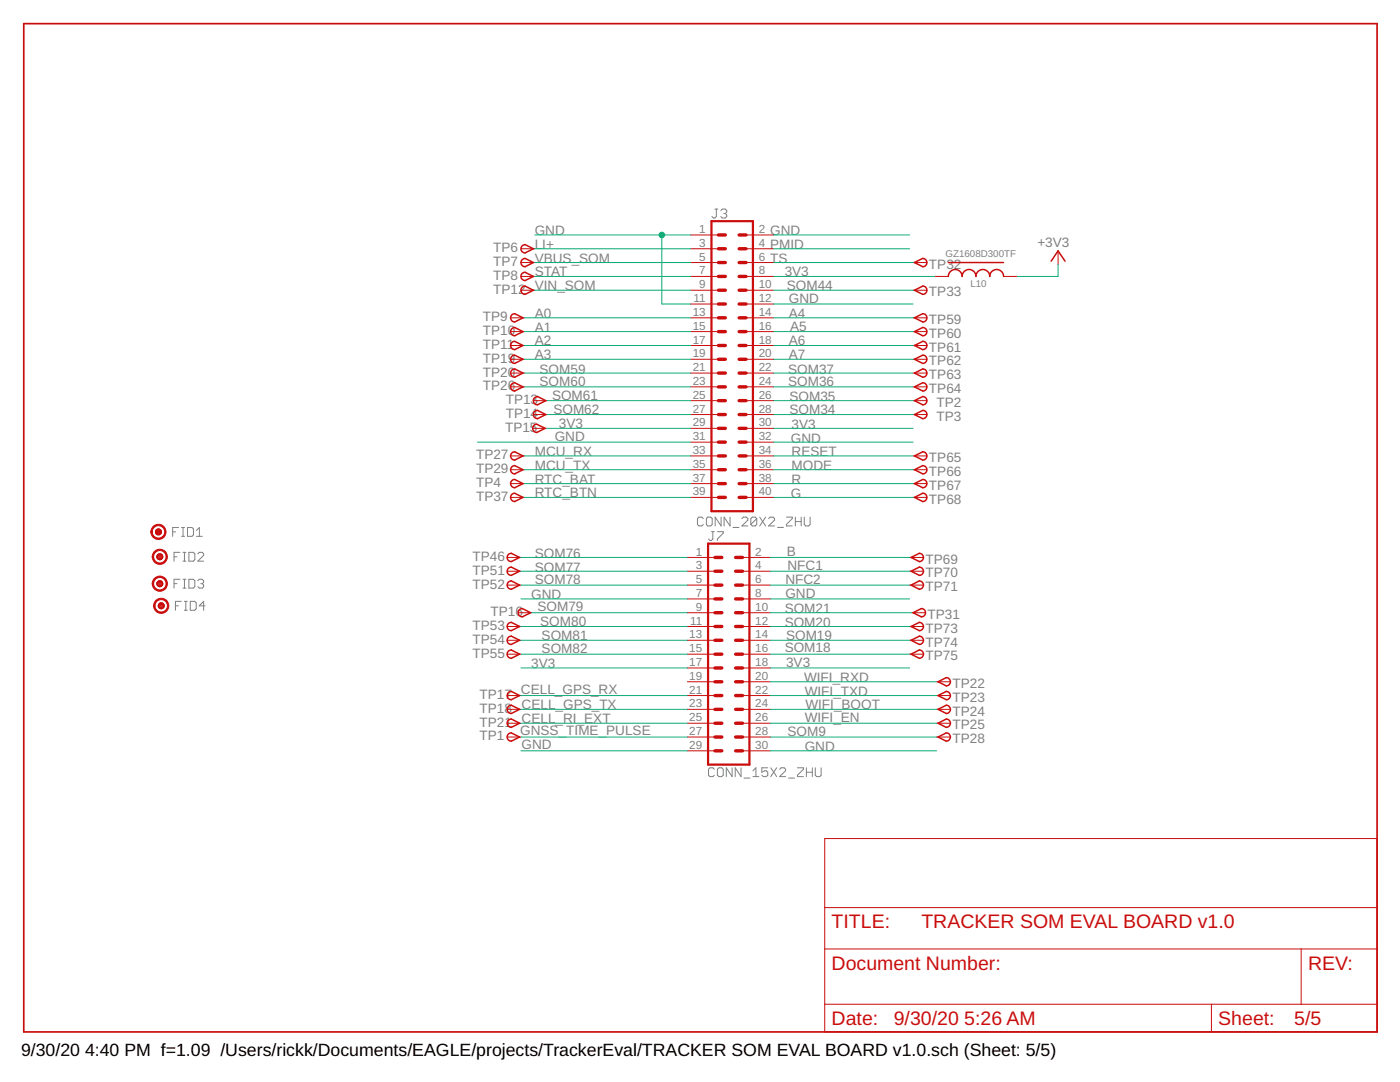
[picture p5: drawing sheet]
<svg xmlns="http://www.w3.org/2000/svg" width="279mm" height="216mm" viewBox="0 0 279 216" stroke-linecap="round" stroke-linejoin="round" font-family="sans-serif">
<g fill="none" stroke="#808080" stroke-width=".2">
<path d="M142.7 41.7h.6M143 41.7v1.5l-.3 .3h-.3l-.3-.3M143.8 42l.3-.3h.6l.3 .3v.3l-.3 .3M144.4 42.6h.3M144.7 42.6l.3 .3v.3l-.3 .3h-.6l-.3-.3M34.5 106.1h.6M34.7 111.1h.6M34.7 116.5h.6M35.6 105.3h-1.1v1.7M35.9 110.2h-1.2v1.8M35.9 115.6h-1.2v1.7M36.2 120h-1.2v1.8"/>
<path d="M36.2 105.3h.6M36.2 107h.6M36.5 110.2h.6M36.5 112h.6M36.5 115.6h.6M36.5 117.3h.6M36.5 105.3v1.7M36.8 120h.6M36.8 110.2v1.8M36.8 115.6v1.7M37.1 120v1.8M37.4 105.3h.9l.3 .2v1.2l-.3 .3h-.9z"/>
<path d="M37.7 110.2h.9l.3 .3v1.2l-.3 .3h-.9zM37.7 115.6h.9l.3 .3v1.2l-.3 .2h-.9zM38 120h.9l.3 .3v1.2l-.3 .3h-.9zM39.2 107h1.2M39.2 105.8l.6-.5v1.7M39.5 110.5l.3-.3h.6l.2 .3v.3l-1.1 1.2h1.1M39.5 115.9l.3-.3h.6l.2 .3v.3l-.2 .3M40.1 116.5h.3M40.4 116.5l.2 .3v.3l-.2 .2h-.6l-.3-.2M140.4 103.5l-.3-.3h-.6l-.3 .3v1.1l.3 .3h.6l.3-.3M141.2 103.2h.6l.3 .3v1.1l-.3 .3h-.6l-.2-.3v-1.1zM142 106.1h.6"/>
<path d="M142.3 106.1v1.4l-.3 .3h-.3l-.3-.3M143.2 106.1h1.1v.3l-1.1 1.1v.3M143.9 103.2v1.7l-1.2-1.7v1.7M145.7 103.2v1.7l-1.2-1.7v1.7M146.3 105.2h1.2M148.1 103.5l.3-.3h.5l.3 .3v.3l-1.1 1.1h1.1M151 103.5l-.3-.3h-.6l-.3 .3v1.1M151 103.5v1.1l-.3 .3h-.6l-.3-.3M151 103.5l-1.2 1.1M151.6 103.2l1.2 1.7M152.8 103.2l-1.2 1.7M153.4 103.5l.3-.3h.6l.3 .3v.3l-1.2 1.1h1.2"/>
<path d="M155.2 105.2h1.2M157 103.2h1.1v.3l-1.1 1.1v.3h1.1M158.7 103.2v1.7M158.7 104.1h1.2M159.9 103.2v1.7M160.5 103.2v1.4l.3 .3h.6l.3-.3v-1.4M35 120.9h.6M36.8 121.8h.6M40.9 120.9h-1.1l.8-.9v1.8M142.6 153.5l-.3-.3h-.6l-.3 .3v1.2l.3 .3h.6l.3-.3M143.5 153.2h.5l.3 .3v1.2l-.3 .3h-.5l-.3-.3v-1.2zM146.1 153.2v1.8l-1.2-1.8v1.8"/>
<path d="M147.9 153.2v1.8l-1.2-1.8v1.8M148.5 155.3h1.2M150.3 155h1.1M150.3 153.8l.6-.6v1.8M153.2 153.2h-1.2v.9l.6-.3h.3l.3 .3v.6l-.3 .3h-.6l-.3-.3M153.8 153.2l1.2 1.8M155 153.2l-1.2 1.8M155.6 153.5l.3-.3h.6l.3 .3v.3l-1.2 1.2h1.2M157.4 155.3h1.2M159.2 153.2h1.1v.3l-1.1 1.2v.3h1.1M160.9 153.2v1.8M160.9 154.1h1.2"/>
<path d="M162.1 153.2v1.8M162.7 153.2v1.5l.3 .3h.6l.3-.3v-1.5"/>
</g>
<path d="M4.7 4.7h270.1v201.2h-270.1z" fill="none" stroke="#c90d0c" stroke-width=".34"/>
<g fill="none" stroke="#c90d0c" stroke-width=".2">
<path d="M104 55.2h2.7M104 49.6h2.7M104 52.4h2.7M104 57.9h2.7M137.9 55.2h5.5M137.9 49.6h5.5M137.9 52.4h5.5M137.9 57.9h5.5M137.9 46.9h5.5M148.9 55.2h5.5M148.9 49.6h5.5M148.9 52.4h5.5"/>
<path d="M148.9 57.9h5.5M148.9 46.9h5.5M182.2 52.4h2.8M182.2 57.9h2.8M186.5 55.2h2.8M200.3 55.2h2.7M211.2 50.1v2.7M101.9 63.4h2.7M101.9 66.2h2.7M101.9 68.9h2.7M101.9 71.7h2.7M101.9 74.4h2.7"/>
<path d="M101.9 77.2h2.7M106.4 79.9h2.8M137.9 63.4h5.5M137.9 66.2h5.5M137.9 68.9h5.5M137.9 71.7h5.5M137.9 74.4h5.5M137.9 77.2h5.5M137.9 79.9h5.5M137.9 60.7h5.5M148.9 63.4h5.5M148.9 66.2h5.5"/>
<path d="M148.9 68.9h5.5M148.9 71.7h5.5M148.9 74.4h5.5M148.9 77.2h5.5M148.9 79.9h5.5M148.9 60.7h5.5M182.2 63.4h2.8M182.2 66.2h2.8M182.2 68.9h2.8M182.2 71.7h2.8M182.2 74.4h2.8M182.2 77.2h2.8"/>
<path d="M182.2 79.9h2.8M101.9 91h2.7M101.9 93.7h2.7M101.9 99.3h2.7M101.9 96.5h2.7M106.3 85.5h2.8M106.4 82.7h2.8M137.9 91h5.5M137.9 93.7h5.5M137.9 99.3h5.5M137.9 96.5h5.5M137.9 82.7h5.5"/>
<path d="M137.9 85.5h5.5M137.9 88.2h5.5M148.9 91h5.5M148.9 93.7h5.5M148.9 99.3h5.5M148.9 96.5h5.5M148.9 82.7h5.5M148.9 85.5h5.5M148.9 88.2h5.5M182.2 91h2.8M182.2 93.7h2.8M182.2 99.3h2.8"/>
<path d="M182.2 96.5h2.8M182.2 82.7h2.8M101.2 111.2h2.8M101.2 114h2.8M101.2 116.8h2.8M137.2 111.2h5.5M137.2 114h5.5M137.2 116.8h5.5M137.2 119.5h5.5M148.2 111.2h5.5M148.2 114h5.5M148.2 116.8h5.5"/>
<path d="M148.2 119.5h5.5M181.5 111.2h2.8M181.5 114h2.8M181.5 116.8h2.8M101.2 125h2.8M101.2 127.8h2.8M101.2 130.5h2.8M101.2 138.8h2.8M103.4 122.3h2.8M137.2 125h5.5M137.2 127.8h5.5M137.2 130.5h5.5"/>
<path d="M137.2 122.3h5.5M137.2 138.8h5.5M137.2 136h5.5M137.2 133.3h5.5M148.2 125h5.5M148.2 127.8h5.5M148.2 130.5h5.5M148.2 122.3h5.5M148.2 138.8h5.5M148.2 136h5.5M148.2 133.3h5.5M181.5 125h2.8"/>
<path d="M181.5 127.8h2.8M181.5 130.5h2.8M181.9 122.3h2.8M186.9 138.8h2.8M186.9 136h2.8M101.2 141.5h2.8M101.2 144.3h2.8M101.2 147.1h2.8M137.2 141.5h5.5M137.2 144.3h5.5M137.2 147.1h5.5M137.2 149.8h5.5"/>
<path d="M148.2 141.5h5.5M148.2 144.3h5.5M148.2 147.1h5.5M148.2 149.8h5.5M186.9 141.5h2.8M186.9 144.3h2.8M186.9 147.1h2.8M164.6 167.3h110.2v38.6h-110.2zM164.6 189.4h110.2M164.6 181.1h110.2M259.7 189.4v11M164.6 200.4h110.2"/>
<path d="M241.8 200.4v5.5"/>
</g>
<g fill="none" stroke="#c90d0c" stroke-width=".3">
<path d="M104.2 49.1l.6-.3 1.6 .8-1.6 .9a.82 .82 0 0 1-.8-.5 .82 .82 0 0 1 .2-.9zM104.2 51.9l.6-.3 1.6 .8-1.6 .8a.81 .81 0 0 1-.8-.5 .81 .81 0 0 1 .2-.8zM104.2 57.4l.6-.3 1.6 .8-1.6 .8a.83 .83 0 0 1-.8-.4 .83 .83 0 0 1 .2-.9zM104.2 54.6l.6-.3 1.6 .9-1.6 .8a.83 .83 0 0 1-.8-.5 .83 .83 0 0 1 .2-.9zM182.5 52.4l1.6-.8a.83 .83 0 0 1 .9 .8 .83 .83 0 0 1-.9 .8zM182.5 57.9l1.6-.8a.83 .83 0 0 1 .9 .8 .83 .83 0 0 1-.9 .8zM189.3 55.2a1.39 1.39 0 0 1 1.3-1.4 1.39 1.39 0 0 1 1.4 1.4 1.38 1.38 0 0 1 1.4-1.4 1.38 1.38 0 0 1 1.4 1.4 1.38 1.38 0 0 1 1.4-1.4 1.38 1.38 0 0 1 1.3 1.4 1.38 1.38 0 0 1 1.4-1.4 1.38 1.38 0 0 1 1.4 1.4M189.3 52.4h11M209.8 52.1l1.4-2 1.4 2M102.1 62.9l.6-.3 1.7 .8-1.7 .8a.82 .82 0 0 1-.7-.4 .82 .82 0 0 1 .1-.9zM102.1 65.6l.6-.3 1.7 .9-1.7 .8a.81 .81 0 0 1-.7-.5 .81 .81 0 0 1 .1-.9zM102.1 68.4l.6-.3 1.7 .8-1.7 .9a.83 .83 0 0 1-.7-.5 .83 .83 0 0 1 .1-.9z"/>
<path d="M102.1 71.1l.6-.2 1.7 .8-1.7 .8a.83 .83 0 0 1-.7-.5 .83 .83 0 0 1 .1-.9zM102.1 73.9l.6-.3 1.7 .8-1.7 .9a.83 .83 0 0 1-.7-.5 .83 .83 0 0 1 .1-.9zM102.1 76.7l.6-.3 1.7 .8-1.7 .8a.82 .82 0 0 1-.7-.5 .82 .82 0 0 1 .1-.8zM106.6 79.4l.7-.3 1.6 .8-1.6 .9a.81 .81 0 0 1-.8-.5 .81 .81 0 0 1 .1-.9zM182.5 63.4l1.6-.8a.83 .83 0 0 1 .9 .8 .83 .83 0 0 1-.9 .8zM182.5 66.2l1.6-.9a.83 .83 0 0 1 .9 .9 .83 .83 0 0 1-.9 .8zM182.5 68.9l1.6-.8a.83 .83 0 0 1 .9 .8 .83 .83 0 0 1-.9 .9zM182.5 71.7l1.6-.8a.83 .83 0 0 1 .9 .8 .83 .83 0 0 1-.9 .8zM182.5 74.4l1.6-.8a.83 .83 0 0 1 .9 .8 .83 .83 0 0 1-.9 .9zM182.5 77.2l1.6-.8a.83 .83 0 0 1 .9 .8 .83 .83 0 0 1-.9 .8zM182.5 79.9l1.6-.8a.83 .83 0 0 1 .9 .8 .83 .83 0 0 1-.9 .9zM102.1 90.4l.6-.3 1.7 .9-1.7 .8a.82 .82 0 0 1-.7-.5 .82 .82 0 0 1 .1-.9z"/>
<path d="M102.1 93.2l.6-.3 1.7 .8-1.7 .9a.81 .81 0 0 1-.7-.5 .81 .81 0 0 1 .1-.9zM102.1 98.7l.6-.3 1.7 .9-1.7 .8a.83 .83 0 0 1-.7-.5 .83 .83 0 0 1 .1-.9zM102.1 95.9l.6-.2 1.7 .8-1.7 .8a.83 .83 0 0 1-.7-.5 .83 .83 0 0 1 .1-.9zM106.5 84.9l.6-.3 1.7 .9-1.7 .8a.83 .83 0 0 1-.7-.5 .83 .83 0 0 1 .1-.9zM106.6 82.2l.7-.3 1.6 .8-1.6 .8a.83 .83 0 0 1-.8-.4 .83 .83 0 0 1 .1-.9zM182.5 91l1.6-.9a.83 .83 0 0 1 .9 .9 .83 .83 0 0 1-.9 .8zM182.5 93.7l1.6-.8a.83 .83 0 0 1 .9 .8 .83 .83 0 0 1-.9 .9zM182.5 96.5l1.6-.8a.83 .83 0 0 1 .9 .8 .83 .83 0 0 1-.9 .8zM182.5 99.3l1.6-.9a.83 .83 0 0 1 .9 .9 .83 .83 0 0 1-.9 .8zM182.5 82.7l1.6-.8a.83 .83 0 0 1 .9 .8 .83 .83 0 0 1-.9 .8zM31.1 106h1.1M31.1 106a.54 .54 0 0 0 .4 .7 .54 .54 0 0 0 .7-.4"/>
<path d="M31.1 106.3h1.1M31.2 105.8l-.1 .2M31.2 105.8a.53 .53 0 0 1 .8 0M31.2 105.8h.8M31.2 106.5h.8M31.3 111.1h1.1M31.3 116.5l.1 .2 .4 .3M31.3 116.5h1.1M31.4 110.9h1M31.4 116.2l-.1 .3M31.4 116.3h1M31.4 111.4h1"/>
<path d="M31.4 116.8h1M31.6 110.7a.56 .56 0 0 0-.1 .8 .56 .56 0 0 0 .8 0 .56 .56 0 0 0-.1-.8M31.6 110.7l.2-.1 .4 .1M31.6 110.7h.6M31.6 116l-.2 .2M31.6 116l.3-.1 .3 .1M31.6 116h.6M31.8 117h.2M31.8 111.6h.2M32 105.8l.2 .2M32.2 106v.3M32.2 116l.2 .5"/>
<path d="M32.4 116.5l-.1 .3-.3 .2M101.4 110.7l.6-.3 1.7 .8-1.7 .9a.82 .82 0 0 1-.7-.5 .82 .82 0 0 1 .1-.9zM101.4 113.5l.6-.3 1.7 .8-1.7 .8a.81 .81 0 0 1-.7-.5 .81 .81 0 0 1 .1-.8zM101.4 116.2l.6-.3 1.7 .9-1.7 .8a.83 .83 0 0 1-.7-.5 .83 .83 0 0 1 .1-.9zM181.8 111.2l1.7-.8a.83 .83 0 0 1 .8 .8 .83 .83 0 0 1-.8 .9zM181.8 114l1.7-.8a.83 .83 0 0 1 .8 .8 .83 .83 0 0 1-.8 .8zM181.8 116.8l1.7-.9a.84 .84 0 0 1 .8 .8 .84 .84 0 0 1-.8 .9zM31.6 120.9l.1 .2M31.6 120.9a.55 .55 0 0 1 .6-.6 .55 .55 0 0 1 .5 .6M31.6 120.9h1.1M31.7 120.7h1M31.7 121.1a.53 .53 0 0 0 .5 .3 .53 .53 0 0 0 .5-.3"/>
<path d="M31.7 121.2h1M31.9 120.4h.6M32 121.4h.4M32.7 120.9v.2M101.4 124.5l.6-.3 1.7 .8-1.7 .8a.82 .82 0 0 1-.7-.4 .82 .82 0 0 1 .1-.9zM101.4 127.2l.6-.3 1.7 .9-1.7 .8a.81 .81 0 0 1-.7-.5 .81 .81 0 0 1 .1-.9zM101.4 130l.6-.3 1.7 .8-1.7 .9a.83 .83 0 0 1-.7-.5 .83 .83 0 0 1 .1-.9zM101.4 138.3l.6-.3 1.7 .8-1.7 .8a.82 .82 0 0 1-.7-.5 .82 .82 0 0 1 .1-.8zM103.6 121.7l.6-.3 1.7 .9-1.7 .8a.83 .83 0 0 1-.7-.5 .83 .83 0 0 1 .1-.9zM181.8 125l1.7-.8a.83 .83 0 0 1 .8 .8 .83 .83 0 0 1-.8 .8zM181.8 127.8l1.7-.9a.83 .83 0 0 1 .8 .9 .83 .83 0 0 1-.8 .8zM181.8 130.5l1.7-.8a.84 .84 0 0 1 .8 .8 .84 .84 0 0 1-.8 .9z"/>
<path d="M182.2 122.3l1.7-.9a.83 .83 0 0 1 .8 .9 .83 .83 0 0 1-.8 .8zM187.2 136l1.6-.8a.83 .83 0 0 1 .9 .8 .83 .83 0 0 1-.9 .9zM187.2 138.8l1.6-.8a.83 .83 0 0 1 .9 .8 .83 .83 0 0 1-.9 .8zM101.4 141l.6-.3 1.7 .8-1.7 .9a.81 .81 0 0 1-.7-.5 .81 .81 0 0 1 .1-.9zM101.4 143.8l.6-.3 1.7 .8-1.7 .8a.83 .83 0 0 1-.7-.4 .83 .83 0 0 1 .1-.9zM101.4 146.5l.6-.3 1.7 .9-1.7 .8a.83 .83 0 0 1-.7-.5 .83 .83 0 0 1 .1-.9zM187.2 141.5l1.6-.8a.83 .83 0 0 1 .9 .8 .83 .83 0 0 1-.9 .9zM187.2 144.3l1.6-.8a.84 .84 0 0 1 .9 .8 .84 .84 0 0 1-.9 .8zM187.2 147.1l1.6-.9a.83 .83 0 0 1 .9 .9 .83 .83 0 0 1-.9 .8z"/>
</g>
<g fill="none" stroke="#c90d0c" stroke-width=".68">
<path d="M143.4 57.9h1.4M143.4 55.2h1.4M143.4 52.4h1.4M143.4 49.6h1.4M143.4 46.9h1.4M147.5 57.9h1.4M147.5 55.2h1.4M147.5 52.4h1.4M147.5 49.6h1.4M147.5 46.9h1.4M143.4 74.4h1.4M143.4 77.2h1.4"/>
<path d="M143.4 79.9h1.4M143.4 68.9h1.4M143.4 71.7h1.4M143.4 66.2h1.4M143.4 63.4h1.4M143.4 60.7h1.4M147.5 74.4h1.4M147.5 77.2h1.4M147.5 79.9h1.4M147.5 68.9h1.4M147.5 71.7h1.4M147.5 66.2h1.4"/>
<path d="M147.5 63.4h1.4M147.5 60.7h1.4M143.4 93.7h1.4M143.4 96.5h1.4M143.4 99.3h1.4M143.4 88.2h1.4M143.4 91h1.4M143.4 85.5h1.4M143.4 82.7h1.4M147.5 93.7h1.4M147.5 96.5h1.4M147.5 99.3h1.4"/>
<path d="M147.5 88.2h1.4M147.5 91h1.4M147.5 85.5h1.4M147.5 82.7h1.4M142.7 119.5h1.4M142.7 116.8h1.4M142.7 114h1.4M142.7 111.2h1.4M146.8 119.5h1.4M146.8 116.8h1.4M146.8 114h1.4M146.8 111.2h1.4"/>
<path d="M142.7 138.8h1.4M142.7 133.3h1.4M142.7 136h1.4M142.7 130.5h1.4M142.7 127.8h1.4M142.7 125h1.4M142.7 122.3h1.4M146.8 138.8h1.4M146.8 133.3h1.4M146.8 136h1.4M146.8 130.5h1.4M146.8 127.8h1.4"/>
<path d="M146.8 125h1.4M146.8 122.3h1.4M142.7 141.5h1.4M142.7 144.3h1.4M142.7 147.1h1.4M142.7 149.8h1.4M146.8 141.5h1.4M146.8 144.3h1.4M146.8 147.1h1.4M146.8 149.8h1.4"/>
</g>
<path d="M142 44.1h8.3v57.9h-8.3zM141.3 108.5h8.3v44.1h-8.3z" fill="none" stroke="#c90d0c" stroke-width=".44"/>
<g fill="#c90d0c" stroke="#c90d0c" stroke-width=".2">
<path d="M30.5 105.1a1.51 1.51 0 0 1 2.4 .2 1.51 1.51 0 0 1-.9 2.3 1.51 1.51 0 0 1-1.9-1.5h.3a1.24 1.24 0 0 1 1.7-1.1 1.24 1.24 0 0 1 .3 2 1.24 1.24 0 0 1-2-.6v-.3h-.3z" fill-rule="evenodd"/>
<path d="M30.8 110.1a1.52 1.52 0 0 1 2.4 .2 1.52 1.52 0 0 1-.9 2.2 1.52 1.52 0 0 1-1.9-1.4h.2a1.24 1.24 0 0 1 1.8-1.2 1.24 1.24 0 0 1 .3 2.1 1.24 1.24 0 0 1-2-.6l-.1-.3h-.2z" fill-rule="evenodd"/>
<path d="M30.8 115.5a1.52 1.52 0 0 1 2.4 .2 1.52 1.52 0 0 1-.9 2.2 1.52 1.52 0 0 1-1.9-1.4h.2a1.24 1.24 0 0 1 1.8-1.2 1.24 1.24 0 0 1 .3 2.1 1.24 1.24 0 0 1-2-.6l-.1-.3h-.2z" fill-rule="evenodd"/>
<path d="M31 119.9a1.53 1.53 0 0 1 2.5 .2 1.53 1.53 0 0 1-.9 2.2 1.53 1.53 0 0 1-2-1.4h.3a1.24 1.24 0 0 1 1.8-1.2 1.24 1.24 0 0 1 .3 2.1 1.24 1.24 0 0 1-2-.6l-.1-.3h-.3z" fill-rule="evenodd"/>
</g>
<g fill="none" stroke="#0dab76" stroke-width=".2">
<path d="M106.7 46.9h31.2M106.7 55.2h31.2M106.7 49.6h31.2M106.7 57.9h31.2M106.7 52.4h31.2M132.1 46.9v13.8h5.8M154.4 46.9h27.1M154.4 55.2h32.1M154.4 49.6h27.1M154.4 57.9h27.8M154.4 52.4h27.8M211.2 52.8v2.4h-8.2"/>
<path d="M104.6 66.2h33.3M104.6 68.9h33.3M104.6 63.4h33.3M104.6 71.7h33.3M104.6 77.2h33.3M104.6 74.4h33.3M109.2 79.9h28.7M154.4 60.7h27.8M154.4 66.2h27.8M154.4 68.9h27.8M154.4 63.4h27.8M154.4 71.7h27.8"/>
<path d="M154.4 77.2h27.8M154.4 74.4h27.8M154.4 79.9h27.8M95.3 88.2h42.6M104.6 93.7h33.3M104.6 99.3h33.3M104.6 96.5h33.3M104.6 91h33.3M109.1 85.5h28.8M109.2 82.7h28.7M154.4 88.2h27.8M154.4 93.7h27.8"/>
<path d="M154.4 85.5h27.8M154.4 99.3h27.8M154.4 82.7h27.8M154.4 96.5h27.8M154.4 91h27.8M104 119.5h33.2M104 114h33.2M104 116.8h33.2M104 111.2h33.2M153.7 119.5h27.8M153.7 114h27.8M153.7 116.8h27.8"/>
<path d="M153.7 111.2h27.8M104 125h33.2M104 127.8h33.2M104 133.3h33.2M104 138.8h33.2M104 130.5h33.2M106.2 122.3h31M153.7 125h27.8M153.7 127.8h27.8M153.7 133.3h27.8M153.7 136h33.2M153.7 138.8h33.2"/>
<path d="M153.7 122.3h28.2M153.7 130.5h27.8M104 149.8h33.2M104 141.5h33.2M104 147.1h33.2M104 144.3h33.2M153.7 149.8h33.2M153.7 141.5h33.2M153.7 147.1h33.2M153.7 144.3h33.2"/>
</g>
<circle cx="132.1" cy="46.9" r=".55" fill="#0dab76" stroke="#0dab76" stroke-width=".2"/>
<g font-size="3.9" fill="#c90d0c">
<text x="166" y="185.2">TITLE:</text>
<text x="183.9" y="185.2">TRACKER SOM EVAL BOARD v1.0</text>
<text x="166" y="193.5">Document Number:</text>
<text x="261.1" y="193.5">REV:</text>
<text x="166" y="204.5">Date:</text>
<text x="178.4" y="204.5">9/30/20</text>
<text x="192.4" y="204.5">5:26 AM</text>
<text x="243.1" y="204.5">Sheet:</text>
<text x="258.3" y="204.5">5/5</text>
</g>
<g font-size="3.5">
<text x="4.2" y="210.7">9/30/20</text>
<text x="17" y="210.7">4:40 PM f=1.09 /Users/rickk/Documents/EAGLE/projects/TrackerEval/TRACKER SOM EVAL BOARD v1.0.sch (Sheet: 5/5)</text>
</g>
<g font-size="2.7" fill="#808080">
<text x="106.7" y="46.9">GND</text>
<text x="153.7" y="46.9">GND</text>
<text x="98.5" y="50.3">TP6</text>
<text x="98.5" y="53.1">TP7</text>
<text x="106.7" y="49.6">LI+</text>
<text x="106.7" y="52.4">VBUS_SOM</text>
<text x="153.7" y="49.6">PMID</text>
<text x="153.7" y="52.4">TS</text>
<text x="185.4" y="53.6">TP32</text>
<text x="207" y="49.2">+3V3</text>
<text x="98.5" y="58.6">TP12</text>
<text x="98.5" y="55.8">TP8</text>
<text x="106.7" y="55.2">STAT</text>
<text x="106.7" y="57.9">VIN_SOM</text>
<text x="156.6" y="55">3V3</text>
<text x="157" y="57.8">SOM44</text>
<text x="185.4" y="59.1">TP33</text>
<text x="96.4" y="64.1">TP9</text>
<text x="106.7" y="63.4">A0</text>
<text x="157.4" y="60.5">GND</text>
<text x="157.4" y="63.4">A4</text>
<text x="185.4" y="64.7">TP59</text>
<text x="96.4" y="66.9">TP10</text>
<text x="96.4" y="69.6">TP11</text>
<text x="106.7" y="66.2">A1</text>
<text x="106.7" y="68.9">A2</text>
<text x="106.7" y="71.7">A3</text>
<text x="157.4" y="71.5">A7</text>
<text x="157.4" y="68.8">A6</text>
<text x="157.7" y="66">A5</text>
<text x="185.4" y="67.4">TP60</text>
<text x="185.4" y="70.2">TP61</text>
<text x="96.4" y="72.4">TP19</text>
<text x="96.4" y="75.1">TP20</text>
<text x="96.4" y="77.9">TP26</text>
<text x="107.7" y="77.1">SOM60</text>
<text x="107.7" y="74.6">SOM59</text>
<text x="157.3" y="74.6">SOM37</text>
<text x="157.3" y="77.1">SOM36</text>
<text x="185.4" y="72.9">TP62</text>
<text x="185.4" y="75.7">TP63</text>
<text x="100.9" y="80.6">TP13</text>
<text x="100.9" y="83.4">TP14</text>
<text x="110.2" y="79.8">SOM61</text>
<text x="110.4" y="82.6">SOM62</text>
<text x="157.6" y="80.1">SOM35</text>
<text x="157.6" y="82.6">SOM34</text>
<text x="185.4" y="78.4">TP64</text>
<text x="186.9" y="81.2">TP2</text>
<text x="186.9" y="83.9">TP3</text>
<text x="100.8" y="86.2">TP15</text>
<text x="110.7" y="88.1">GND</text>
<text x="111.5" y="85.5">3V3</text>
<text x="157.8" y="88.4">GND</text>
<text x="158" y="85.6">3V3</text>
<text x="95" y="91.7">TP27</text>
<text x="95" y="94.4">TP29</text>
<text x="106.7" y="93.7">MCU_TX</text>
<text x="106.7" y="91">MCU_RX</text>
<text x="158" y="93.7">MODE</text>
<text x="158" y="91">RESET</text>
<text x="185.4" y="92.2">TP65</text>
<text x="185.4" y="95">TP66</text>
<text x="95" y="99.9">TP37</text>
<text x="95" y="97.2">TP4</text>
<text x="106.7" y="99.2">RTC_BTN</text>
<text x="106.7" y="96.5">RTC_BAT</text>
<text x="157.8" y="99.4">G</text>
<text x="158" y="96.6">R</text>
<text x="185.4" y="97.7">TP67</text>
<text x="185.4" y="100.5">TP68</text>
<text x="94.3" y="111.9">TP46</text>
<text x="106.7" y="111.4">SOM76</text>
<text x="157" y="111">B</text>
<text x="157.2" y="113.7">NFC1</text>
<text x="184.7" y="112.5">TP69</text>
<text x="94.3" y="114.7">TP51</text>
<text x="94.3" y="117.4">TP52</text>
<text x="106" y="119.5">GND</text>
<text x="106.7" y="114.1">SOM77</text>
<text x="106.7" y="116.6">SOM78</text>
<text x="156.7" y="119.2">GND</text>
<text x="156.7" y="116.6">NFC2</text>
<text x="184.7" y="115.2">TP70</text>
<text x="184.7" y="118">TP71</text>
<text x="94.3" y="125.7">TP53</text>
<text x="97.9" y="122.9">TP16</text>
<text x="107.3" y="121.8">SOM79</text>
<text x="107.8" y="124.9">SOM80</text>
<text x="156.6" y="125.2">SOM20</text>
<text x="156.6" y="122.4">SOM21</text>
<text x="185.1" y="123.5">TP31</text>
<text x="94.3" y="128.5">TP54</text>
<text x="94.3" y="131.2">TP55</text>
<text x="108.1" y="127.6">SOM81</text>
<text x="108.1" y="130.4">SOM82</text>
<text x="156.6" y="130.1">SOM18</text>
<text x="156.9" y="127.6">SOM19</text>
<text x="184.7" y="126.3">TP73</text>
<text x="184.7" y="129">TP74</text>
<text x="184.7" y="131.8">TP75</text>
<text x="106" y="133.3">3V3</text>
<text x="156.9" y="133.1">3V3</text>
<text x="160.5" y="136.2">WIFI_RXD</text>
<text x="190.1" y="137.3">TP22</text>
<text x="95.7" y="139.5">TP17</text>
<text x="95.7" y="142.2">TP18</text>
<text x="104" y="138.5">CELL_GPS_RX</text>
<text x="104.1" y="141.4">CELL_GPS_TX</text>
<text x="160.6" y="138.8">WIFI_TXD</text>
<text x="160.7" y="141.5">WIFI_BOOT</text>
<text x="190.1" y="140">TP23</text>
<text x="190.1" y="142.8">TP24</text>
<text x="95.7" y="145">TP21</text>
<text x="95.7" y="147.7">TP1</text>
<text x="103.8" y="146.6">GNSS_TIME_PULSE</text>
<text x="104.1" y="149.4">GND</text>
<text x="104.1" y="144.2">CELL_RI_EXT</text>
<text x="157.2" y="146.9">SOM9</text>
<text x="160.6" y="149.8">GND</text>
<text x="160.6" y="144">WIFI_EN</text>
<text x="190.1" y="145.5">TP25</text>
<text x="190.1" y="148.3">TP28</text>
</g>
<g font-size="2.3" fill="#808080">
<text x="139.5" y="46.5">1</text>
<text x="151.4" y="46.5">2</text>
<text x="139.5" y="49.3">3</text>
<text x="139.5" y="52">5</text>
<text x="151.4" y="52">6</text>
<text x="151.4" y="49.3">4</text>
<text x="139.5" y="54.8">7</text>
<text x="139.5" y="57.5">9</text>
<text x="151.4" y="57.5">10</text>
<text x="151.4" y="54.8">8</text>
<text x="138.3" y="63">13</text>
<text x="138.3" y="65.8">15</text>
<text x="138.4" y="60.3">11</text>
<text x="151.4" y="65.8">16</text>
<text x="151.4" y="63">14</text>
<text x="151.4" y="60.3">12</text>
<text x="138.3" y="68.5">17</text>
<text x="138.3" y="71.3">19</text>
<text x="151.4" y="71.3">20</text>
<text x="151.4" y="68.5">18</text>
<text x="138.3" y="74.1">21</text>
<text x="138.3" y="76.8">23</text>
<text x="151.4" y="76.8">24</text>
<text x="151.4" y="74.1">22</text>
<text x="138.3" y="79.6">25</text>
<text x="138.3" y="82.3">27</text>
<text x="151.4" y="79.6">26</text>
<text x="151.4" y="82.3">28</text>
<text x="138.3" y="85.1">29</text>
<text x="138.3" y="87.8">31</text>
<text x="151.4" y="85.1">30</text>
<text x="151.4" y="87.8">32</text>
<text x="138.3" y="90.6">33</text>
<text x="138.3" y="93.3">35</text>
<text x="151.4" y="90.6">34</text>
<text x="151.4" y="93.3">36</text>
<text x="138.3" y="96.1">37</text>
<text x="138.3" y="98.9">39</text>
<text x="151.4" y="96.1">38</text>
<text x="151.4" y="98.9">40</text>
<text x="138.9" y="110.8">1</text>
<text x="138.9" y="113.6">3</text>
<text x="150.7" y="113.6">4</text>
<text x="150.7" y="110.8">2</text>
<text x="138.9" y="116.4">5</text>
<text x="138.9" y="119.1">7</text>
<text x="150.7" y="119.1">8</text>
<text x="150.7" y="116.4">6</text>
<text x="137.7" y="124.6">11</text>
<text x="138.9" y="121.9">9</text>
<text x="150.7" y="124.6">12</text>
<text x="150.7" y="121.9">10</text>
<text x="137.6" y="127.4">13</text>
<text x="137.6" y="130.1">15</text>
<text x="150.7" y="130.1">16</text>
<text x="150.7" y="127.4">14</text>
<text x="137.6" y="132.9">17</text>
<text x="137.6" y="135.7">19</text>
<text x="150.7" y="135.7">20</text>
<text x="150.7" y="132.9">18</text>
<text x="137.6" y="138.4">21</text>
<text x="137.6" y="141.2">23</text>
<text x="137.6" y="143.9">25</text>
<text x="150.7" y="143.9">26</text>
<text x="150.7" y="141.2">24</text>
<text x="150.7" y="138.4">22</text>
<text x="137.6" y="146.7">27</text>
<text x="137.6" y="149.4">29</text>
<text x="150.7" y="146.7">28</text>
<text x="150.7" y="149.4">30</text>
</g>
<g font-size="1.9" fill="#808080">
<text x="188.7" y="51.3">GZ1608D300TF</text>
<text x="193.7" y="57.4">L10</text>
</g>
</svg>
